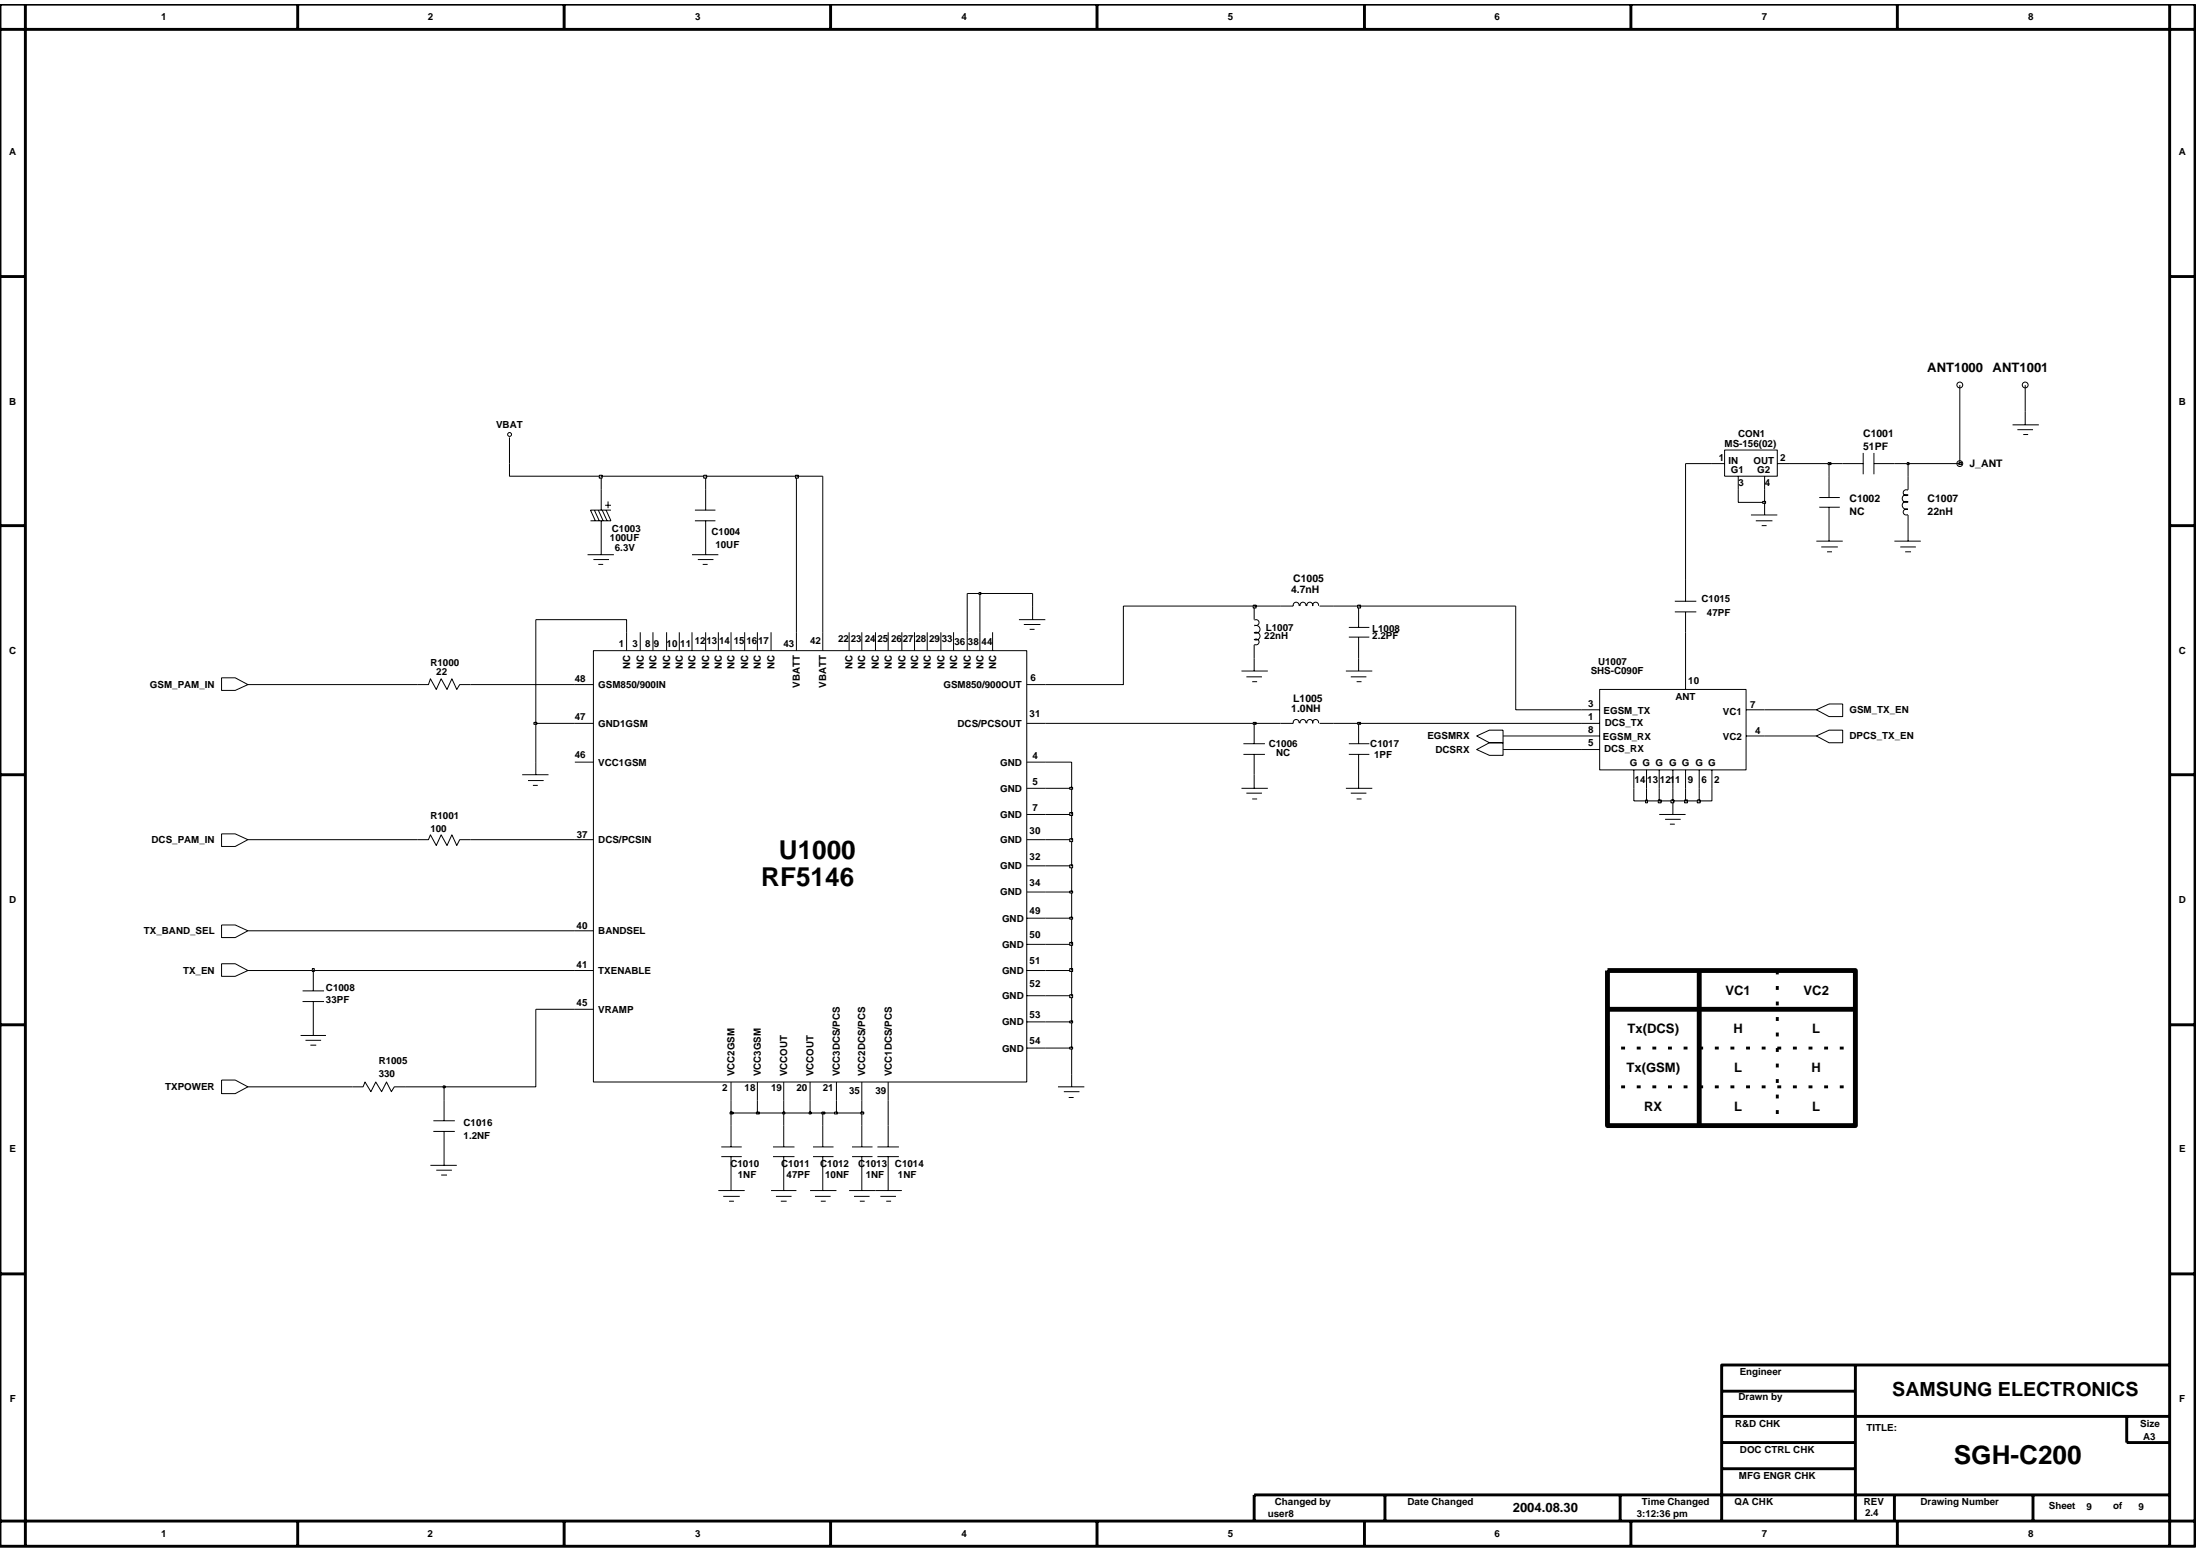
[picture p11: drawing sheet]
<svg xmlns="http://www.w3.org/2000/svg" width="192mm" height="135mm" viewBox="0 0 192 135" stroke-linecap="round" stroke-linejoin="round" font-family="sans-serif">
<g fill="none" stroke="#000" stroke-width=".09">
<path d="M44.4 38.2v2.2M150.4 39.3h4.6v2.2h-4.6zM162.5 39.5v1.9M163.5 39.5v1.9M175.6 37.1h2.3M176 37.5h1.3M176.5 37.9h.4M176.7 35.9v1.2M19.3 59.1h1.2l1.1 .6-1.1 .5h-1.2zM36.4 59.7h1l.1-.5 .6 .9 .4-.9 .5 .9 .4-.9 .4 .9 .3-.4h.9M50.1 59.7h1.7M51.3 48.4h2.3"/>
<path d="M51.8 56.8h37.8v37.6h-37.8zM51.8 48.8h1.3M51.8 44.5l.5 .9M52.2 49.2h.4M52.2 44.5l.4 .9M52.4 42.7v1.8M52.4 45.4v3M52.5 44.5l.5 .9M52.8 44.1h.5M52.9 44.5l.4 .9h-1.8M53 43.7v.6M53.3 44.5h-1.8l.4 .9"/>
<path d="M54.7 55.1v1.7M55.9 55.1v1.7M57 55.1v1.7M58.2 55.1v1.7M59.3 55.1v1.7M60.4 48.4h2.3M60.4 55.1v1.7M60.6 45.4h1.8M60.6 44.5h1.8M60.9 48.8h1.3M61.3 49.2h.4M61.6 42.7v1.8"/>
<path d="M61.6 45.4v3M61.6 55.1v1.7M62.7 55.1v1.7M63.8 55.1v1.7M65 55.1v1.7M66.1 55.1v1.7M67.3 55.1v1.7M69.5 55.1v1.7M71.8 55.1v1.7M74.1 55.1v1.7M75.2 55.1v1.7M76.4 55.1v1.7"/>
<path d="M77.5 55.1v1.7M78.7 55.1v1.7M79.8 55.1v1.7M80.9 55.1v1.7M82.1 55.1v1.7M83.2 55.1v1.7M84.4 55.1v1.7M85.5 55.1v1.7M86.6 55.1v1.7M88.9 54.1h2.3M89.3 54.5h1.5M89.6 59.7h1.6"/>
<path d="M89.8 54.9h.4M90.1 52.9v1.2M108.3 58.5h2.3M108.7 59h1.4M109.2 59.5h.5M109.4 52.9v1.2M109.4 56.2v2.3M109.4 55.2a.34 .34 0 0 1 .5 .3 .34 .34 0 0 1-.5 .3M109.4 54.6a.34 .34 0 0 1 .5 .3 .34 .34 0 0 1-.5 .3M109.4 54.1h.4v.2v.2h-.4M109.4 55.8h.4v.2v.2h-.4M111.7 52.9h1.1"/>
<path d="M113.3 52.8l-.1-.2-.1-.1-.2 .1-.1 .3M113.9 52.8l-.1-.2-.1-.1-.2 .1-.1 .3M115 52.8l-.1-.2-.1-.1-.2 .1-.1 .3-.1-.3-.1-.1-.2 .1-.1 .3M115.1 52.9h1.2M117.4 58.5h2.3M117.7 54.7h1.8M117.7 55.6h1.8M117.8 59h1.4M118.3 59.5h.5M118.5 52.9v1.8M118.5 55.6v2.9M146.1 52.4h1.9"/>
<path d="M146.1 53.4h1.9M147 50.6v1.8M147 53.4v1.7M147 58.5v1.6M149.3 40.4h1.1M151.6 41.5v1.2M152.7 44.9h2.3M153.2 45.4h1.4M153.7 45.8h.4M153.9 41.5v1.2M153.9 43.8v1.1M155 40.4h1.1"/>
<path d="M158.4 47.2h2.3M158.7 44.2h1.8M158.7 43.4h1.8M158.9 47.7h1.4M159.4 48.1h.4M159.6 41.5v1.9M159.6 44.2v3M160.7 40.4h1.8M163.5 40.4h1.8M165.3 47.2h2.3M165.8 47.7h1.3M166.2 48.1h.5"/>
<path d="M166.4 44.5h-.3l-.1 .2 .1 .1 .3 .1M166.4 42.8h-.3l-.1 .2 .1 .2h.3M166.4 41.5v1.2M166.4 44.9v2.3M166.5 43.2a.34 .34 0 0 0-.6 .3 .34 .34 0 0 0 .5 .3M166.5 43.8a.34 .34 0 0 0-.6 .3 .34 .34 0 0 0 .5 .3M19.3 72.7h1.2l1.1 .5-1.1 .6h-1.2zM36.4 73.2h1l.1-.4 .6 .9 .4-.9 .5 .9 .4-.9 .4 .9 .3-.5h.9M45.5 67.6h2.3M46.1 68.1h1.3M46.5 68.5h.4M46.7 66.5v1.1"/>
<path d="M50.1 63.1h1.7M50.1 66.5h1.7M50.1 73.2h1.7M89.6 63.1h1.6M89.6 71h1.6M89.6 66.5h1.6M89.6 68.8h1.6M89.6 73.2h1.6M89.6 75.5h1.6M89.6 77.8h1.6M108.3 68.8h2.3M108.5 64.9h1.8"/>
<path d="M108.5 65.8h1.8M108.7 69.2h1.4M109.2 69.7h.5M109.4 63.1v1.8M109.4 65.8v3M111.7 63.1h1.1M113.3 63.1l-.1-.3h-.1h-.2l-.1 .3M113.9 63.1l-.1-.3h-.1h-.2l-.1 .3M115 63.1l-.1-.3h-.1h-.2l-.1 .3-.1-.3h-.1h-.2l-.1 .3M115.1 63.1h1.2M117.4 68.8h2.3M117.7 64.9h1.8"/>
<path d="M117.7 65.8h1.8M117.8 69.2h1.4M118.3 69.7h.5M118.5 63.1v1.8M118.5 65.8v3M128.8 64.2l1.1-.5h1.2v1.1h-1.2zM128.8 65.4l1.1-.6h1.2v1.1h-1.2zM137.9 61.9h1.6M137.9 63.1h1.6M137.9 64.2h1.6M137.9 65.4h1.6M139.5 60.1h12.8v7.1h-12.8z"/>
<path d="M142.5 67.2v1.6M143.6 67.2v1.6M144.7 67.2v1.6M144.7 71h2.3M145.2 71.5h1.4M145.7 71.9h.4M145.9 67.2v1.6M145.9 69.9v1.1M147 67.2v1.6M148.2 67.2v1.6M149.3 67.2v1.6M152.3 61.9h1.6"/>
<path d="M152.3 64.2h1.6M158.4 61.9l1.2-.5h1.1v1.1h-1.1zM158.4 64.2l1.2-.5h1.1v1.1h-1.1zM19.3 80.7h1.2l1.1 .5-1.1 .6h-1.2zM19.3 84.1h1.2l1.1 .6-1.1 .5h-1.2zM19.3 94.2h1.2l1.1 .6-1.1 .6h-1.2zM26.2 90.3h2.2M26.4 87.4h1.9M26.4 86.4h1.9M26.6 90.7h1.4M27.1 91.2h.5M27.3 84.7v1.7"/>
<path d="M27.3 87.4v2.9M30.7 94.8h1l.1-.4 .6 .8 .4-.8 .5 .8 .4-.8 .4 .8 .3-.4h.9M37.8 98.7h1.9M37.8 97.8h1.9M38.7 96v1.8M38.7 98.7v2.9M50.1 88h1.7M50.1 84.7h1.7M50.1 81.2h1.7M63.8 94.4v1.6M63.8 97.1v2.9M66.1 94.4v1.6"/>
<path d="M68.4 94.4v1.6M68.4 97.1v2.9M70.7 94.4v1.6M71.8 97.1v2.9M73 94.4v1.6M75.2 94.4v1.6M75.2 97.1v2.9M77.5 94.4v5.6M89.6 84.7h1.6M89.6 82.4h1.6M89.6 80.1h1.6M89.6 86.9h1.6"/>
<path d="M89.6 89.1h1.6M89.6 91.4h1.6M92.3 94.8h2.3M92.8 95.2h1.4M93.2 95.7h.5M93.5 93.7v1.1M37.5 101.6h2.3M38.1 102.1h1.3M38.5 102.5h.5M62.7 103.8h2.3M62.9 100.9h1.8M62.9 100h1.8"/>
<path d="M63.1 104.4h1.4M63.6 104.8h.4M63.8 100.9v2.9M67.3 103.8h2.2M67.4 100.9h1.9M67.4 100h1.9M67.7 104.4h1.3M68.1 104.8h.5M68.4 100.9v2.9M70.7 103.8h2.3M70.9 100.9h1.8M70.9 100h1.8"/>
<path d="M71.1 104.4h1.4M71.6 104.8h.4M71.8 100.9v2.9M74.1 103.8h4.6M74.3 100.9h1.8M74.3 100h1.8M74.5 104.4h1.4M75 104.8h.4M75.2 100.9v2.9M76.5 100.9h1.9M76.5 100h1.9M76.8 104.4h1.4"/>
<path d="M77.3 104.8h.4M77.5 100.9v2.9"/>
<circle cx="44.5" cy="37.9" r=".17"/>
<circle cx="171" cy="33.6" r=".25"/>
<circle cx="176.7" cy="33.6" r=".25"/>
<circle cx="171" cy="40.4" r=".25"/>
</g>
<path d="M63.7 97h.2v.2h-.2z" fill-rule="evenodd" fill="#c2c2c2"/>
<path d="M63.7 97h.2v.2h-.2zM63.8 96v1.1h2.3" fill="none" stroke="#000" stroke-width=".09"/>
<path d="M66 97h.2v.2h-.2z" fill-rule="evenodd" fill="#c2c2c2"/>
<path d="M66 97h.2v.2h-.2zM66.1 96v1.1h2.3" fill="none" stroke="#000" stroke-width=".09"/>
<path d="M68.3 97h.1v.2h-.1z" fill-rule="evenodd" fill="#c2c2c2"/>
<path d="M68.3 97h.2v.2h-.2zM68.4 96v1.1h2.3" fill="none" stroke="#000" stroke-width=".09"/>
<path d="M70.6 97h.1v.2h-.1z" fill-rule="evenodd" fill="#c2c2c2"/>
<path d="M70.6 97h.2v.2h-.2zM70.7 96v1.1h1.1" fill="none" stroke="#000" stroke-width=".09"/>
<path d="M71.7 97h.2v.2h-.2z" fill-rule="evenodd" fill="#c2c2c2"/>
<path d="M71.7 97h.2v.2h-.2zM71.8 97.1h1.2" fill="none" stroke="#000" stroke-width=".09"/>
<path d="M72.8 97h.2v.2h-.2z" fill-rule="evenodd" fill="#c2c2c2"/>
<path d="M72.8 97h.2v.2h-.2zM73 96v1.1h2.2" fill="none" stroke="#000" stroke-width=".09"/>
<path d="M75.1 97h.2v.2h-.2z" fill-rule="evenodd" fill="#c2c2c2"/>
<path d="M21.6 94.8h9.1M35.3 94.8h3.4v1.2M75.1 97h.2v.2h-.2zM75.2 96v1.1" fill="none" stroke="#000" stroke-width=".09"/>
<path d="M38.7 94.7h.1v.2h-.1z" fill-rule="evenodd" fill="#c2c2c2"/>
<path d="M38.7 94.7h.1v.2h-.1zM46.7 88v6.8h-8M91.2 91.4h2.3v2.3" fill="none" stroke="#000" stroke-width=".09"/>
<path d="M93.3 91.3h.3v.2h-.3z" fill-rule="evenodd" fill="#c2c2c2"/>
<path d="M91.2 89.1h2.3v2.3M93.3 91.3h.3v.2h-.3z" fill="none" stroke="#000" stroke-width=".09"/>
<path d="M93.3 89h.3v.2h-.3z" fill-rule="evenodd" fill="#c2c2c2"/>
<path d="M46.7 88h3.4M91.2 86.9h2.3v2.2M93.3 89.1h.3v.1h-.3z" fill="none" stroke="#000" stroke-width=".09"/>
<path d="M93.3 86.8h.3v.2h-.3z" fill-rule="evenodd" fill="#c2c2c2"/>
<path d="M21.6 84.7h5.7M93.3 86.8h.3v.2h-.3zM93.5 84.7v2.2" fill="none" stroke="#000" stroke-width=".09"/>
<path d="M27.2 84.5h.2v.2h-.2z" fill-rule="evenodd" fill="#c2c2c2"/>
<path d="M27.2 84.5h.2v.2h-.2zM27.3 84.7h22.8M91.2 84.7h2.3" fill="none" stroke="#000" stroke-width=".09"/>
<path d="M93.3 84.5h.3v.2h-.3z" fill-rule="evenodd" fill="#c2c2c2"/>
<path d="M91.2 82.4h2.3v2.3M93.3 84.5h.3v.2h-.3z" fill="none" stroke="#000" stroke-width=".09"/>
<path d="M93.3 82.2h.3v.2h-.3z" fill-rule="evenodd" fill="#c2c2c2"/>
<path d="M21.6 81.2h28.5M91.2 80.1h2.3v2.3M93.3 82.2h.3v.3h-.3z" fill="none" stroke="#000" stroke-width=".09"/>
<path d="M93.3 80h.3v.2h-.3z" fill-rule="evenodd" fill="#c2c2c2"/>
<path d="M91.2 77.8h2.3v2.3M93.3 80h.3v.2h-.3z" fill="none" stroke="#000" stroke-width=".09"/>
<path d="M93.3 77.7h.3v.2h-.3z" fill-rule="evenodd" fill="#c2c2c2"/>
<path d="M91.2 75.5h2.3v2.3M93.3 77.7h.3v.2h-.3z" fill="none" stroke="#000" stroke-width=".09"/>
<path d="M93.3 75.4h.3v.3h-.3z" fill-rule="evenodd" fill="#c2c2c2"/>
<path d="M21.6 73.2h14.8M41 73.2h9.1M91.2 73.2h2.3v2.3M93.3 75.4h.3v.3h-.3z" fill="none" stroke="#000" stroke-width=".09"/>
<path d="M93.3 73.1h.3v.3h-.3z" fill-rule="evenodd" fill="#c2c2c2"/>
<path d="M91.2 71h2.3v2.2M93.3 73.2h.3v.2h-.3z" fill="none" stroke="#000" stroke-width=".09"/>
<path d="M93.3 70.9h.3v.2h-.3z" fill-rule="evenodd" fill="#c2c2c2"/>
<path d="M93.3 70.9h.3v.2h-.3zM93.5 68.8v2.2M142.5 68.8v1.1h1.1" fill="none" stroke="#000" stroke-width=".09"/>
<path d="M143.5 69.8h.2v.2h-.2z" fill-rule="evenodd" fill="#c2c2c2"/>
<path d="M143.5 69.8h.2v.2h-.2zM143.6 68.8v1.1h1.1" fill="none" stroke="#000" stroke-width=".09"/>
<path d="M144.6 69.8h.3v.2h-.3z" fill-rule="evenodd" fill="#c2c2c2"/>
<path d="M144.7 69.8h.2v.2h-.2zM144.7 68.8v1.1h1.2" fill="none" stroke="#000" stroke-width=".09"/>
<path d="M145.8 69.8h.2v.2h-.2z" fill-rule="evenodd" fill="#c2c2c2"/>
<path d="M145.8 69.8h.2v.2h-.2zM145.9 68.8v1.1h1.1" fill="none" stroke="#000" stroke-width=".09"/>
<path d="M146.9 69.8h.3v.2h-.3z" fill-rule="evenodd" fill="#c2c2c2"/>
<path d="M147 69.8h.2v.2h-.2zM147 68.8v1.1h1.2" fill="none" stroke="#000" stroke-width=".09"/>
<path d="M148.1 69.8h.2v.2h-.2z" fill-rule="evenodd" fill="#c2c2c2"/>
<path d="M91.2 68.8h2.3M148.1 69.8h.2v.2h-.2zM148.2 68.8v1.1h1.1v-1.1" fill="none" stroke="#000" stroke-width=".09"/>
<path d="M93.3 68.7h.3v.1h-.3z" fill-rule="evenodd" fill="#c2c2c2"/>
<path d="M46.7 63.1v3.4M91.2 66.5h2.3v2.3M93.3 68.7h.3v.1h-.3zM131.1 65.4h6.8M131.1 64.2h6.8M153.9 64.2h4.5" fill="none" stroke="#000" stroke-width=".09"/>
<path d="M46.6 63h.2v.2h-.2z" fill-rule="evenodd" fill="#c2c2c2"/>
<path d="M46.7 54.1v9h3.4M46.6 63h.2v.2h-.2zM91.2 63.1h18.2" fill="none" stroke="#000" stroke-width=".09"/>
<path d="M109.3 63h.3v.2h-.3z" fill-rule="evenodd" fill="#c2c2c2"/>
<path d="M109.3 63h.3v.2h-.3zM109.4 63.1h2.3M116.3 63.1h2.2" fill="none" stroke="#000" stroke-width=".09"/>
<path d="M118.4 63h.3v.2h-.3z" fill-rule="evenodd" fill="#c2c2c2"/>
<g fill="none" stroke="#000" stroke-width=".09">
<path d="M21.6 59.7h14.8M41 59.7h9.1M46.7 54.1h8v1M69.5 41.5v13.6M71.8 41.5v13.6M84.4 51.8v3.3M85.5 51.8v3.3M90.1 51.8v1.1M109.4 52.9h-11.4v6.8h-6.8M132.2 52.9v9h5.7M147 55.1v3.4M118.4 63h.3v.2h-.3z"/>
<path d="M118.5 63.1h19.4M153.9 61.9h4.5"/>
</g>
<path d="M109.3 52.8h.3v.2h-.3z" fill-rule="evenodd" fill="#c2c2c2"/>
<path d="M109.3 52.8h.3v.2h-.3zM109.4 52.9h2.3M116.3 52.9h2.2" fill="none" stroke="#000" stroke-width=".09"/>
<path d="M118.4 52.8h.3v.2h-.3z" fill-rule="evenodd" fill="#c2c2c2"/>
<path d="M84.4 51.8h1.1M118.4 52.8h.3v.2h-.3zM118.5 52.9h13.7" fill="none" stroke="#000" stroke-width=".09"/>
<path d="M85.4 51.7h.2v.1h-.2z" fill-rule="evenodd" fill="#c2c2c2"/>
<path d="M85.4 51.7h.2v.2h-.2zM85.5 51.8h4.6M147 40.4v10.2M151.6 42.7v1.1h2.3" fill="none" stroke="#000" stroke-width=".09"/>
<path d="M153.8 43.7h.2v.2h-.2z" fill-rule="evenodd" fill="#c2c2c2"/>
<path d="M44.4 40.4v1.1h8v1.2M61.6 41.5v1.2M153.8 43.7h.2v.2h-.2zM153.9 42.7v1.1" fill="none" stroke="#000" stroke-width=".09"/>
<path d="M52.3 41.4h.2v.3h-.2z" fill-rule="evenodd" fill="#c2c2c2"/>
<path d="M52.3 41.5h.2v.2h-.2zM52.4 41.5h9.2" fill="none" stroke="#000" stroke-width=".09"/>
<path d="M61.4 41.4h.2v.3h-.2z" fill-rule="evenodd" fill="#c2c2c2"/>
<path d="M61.4 41.5h.2v.2h-.2zM61.6 41.5h7.9" fill="none" stroke="#000" stroke-width=".09"/>
<path d="M69.4 41.4h.2v.3h-.2z" fill-rule="evenodd" fill="#c2c2c2"/>
<path d="M69.4 41.5h.2v.2h-.2zM69.5 41.5h2.3M147 40.4h2.3M156.1 40.4h3.5v1.1M166.4 40.4v1.1" fill="none" stroke="#000" stroke-width=".09"/>
<path d="M159.5 40.3h.2v.2h-.2z" fill-rule="evenodd" fill="#c2c2c2"/>
<path d="M159.5 40.4h.2v.1h-.2zM159.6 40.4h1.1M165.3 40.4h1.1" fill="none" stroke="#000" stroke-width=".09"/>
<path d="M166.4 40.3h.1v.2h-.1z" fill-rule="evenodd" fill="#c2c2c2"/>
<path d="M166.4 40.4h.1v.1h-.1zM166.4 40.4h4.6" fill="none" stroke="#000" stroke-width=".09"/>
<path d="M170.9 40.3h.2v.2h-.2z" fill-rule="evenodd" fill="#c2c2c2"/>
<path d="M171 33.6v6.8M176.7 33.6v2.3M170.9 40.4h.2v.1h-.2z" fill="none" stroke="#000" stroke-width=".09"/>
<g fill="none" stroke="#000" stroke-width=".25">
<path d="M0 .4h191.5v134.5h-191.5zM0 2.6h191.5M2.2 .4v134.5M26 .4v2.2M49.2 .4v2.2M72.5 .4v2.2M95.7 .4v2.2M119 .4v2.2M142.3 .4v2.2M165.5 .4v2.2M189.3 .4v134.5M0 24.1h2.2"/>
<path d="M189.3 24.1h2.2M0 45.8h2.2M189.3 45.8h2.2M0 67.6h2.2M189.3 67.6h2.2M0 89.4h2.2M140.2 91.4h.2M140.2 94.8h.2M141.4 91.4h.4M141.4 94.8h.4M142.8 91.4h.3M142.8 94.8h.3"/>
<path d="M144.1 91.4h.4M144.1 94.8h.4M145.5 91.4h.3M145.5 94.8h.3M146.9 91.4h.3M146.9 94.8h.3M148.2 91.4h.4M148.2 94.8h.4M149.6 91.4h.3M149.6 94.8h.3M151 91.4h.3M151 94.8h.3"/>
<path d="M152.3 91.4h.4M152.3 94.8h.4M153.7 91.4h.3M153.7 94.8h.3M155 94.8h.4M155 84.7v.3M155 86v.3M155 87.4v.3M155 88.7v.4M155 90.1v.3M155 92.8v.3M155 94.1v.4"/>
<path d="M155 95.5v.3M155 96.8v.4M155.4 91.4h-.4v.4M156.4 91.4h.3M156.4 94.8h.3M157.8 91.4h.3M157.8 94.8h.3M159.1 91.4h.4M159.1 94.8h.4M160.5 91.4h.3M160.5 94.8h.3M189.3 89.4h2.2"/>
<path d="M0 111.1h2.2M161.8 119.1v13.6M189.3 119.1h-39.1v13.6M189.3 111.1h2.2M0 132.7h191.5M26 132.7v2.2M49.2 132.7v2.2M72.5 132.7v2.2M95.7 132.7v2.2M119 132.7v2.2M120.8 130.4v2.3M141.3 130.4v2.3"/>
<path d="M142.3 132.7v2.2M150.2 121.3h11.6M150.2 123.5h39.1M150.2 125.8h11.6M150.2 128.1h11.6M165.3 130.4v2.3M165.5 132.7v2.2M177.3 130.4v2.3M185.5 123.5v2.3h3.8M189.3 130.4h-79.9v2.3"/>
</g>
<path d="M140.2 84.7h21.6v13.5h-21.6zM140.2 88h21.6M148.2 84.7v13.5" fill="none" stroke="#000" stroke-width=".42"/>
<g font-size="2.3">
<text x="66.4" y="77.3">RF5146</text>
<text x="67.9" y="74.9">U1000</text>
<text x="170.4" y="127.7">SGH-C200</text>
</g>
<text font-size="1.7" x="165.1" y="121.8">SAMSUNG ELECTRONICS</text>
<g font-size="1.1">
<text x="168.1" y="32.5">ANT1000</text>
<text x="173.8" y="32.5">ANT1001</text>
<text x="150.5" y="86.8">VC1</text>
<text x="157.3" y="86.8">VC2</text>
<text x="141.9" y="93.5">Tx(GSM)</text>
<text x="142" y="90.1">Tx(DCS)</text>
<text x="151.2" y="90.1">H</text>
<text x="151.3" y="93.5">L</text>
<text x="158" y="93.5">H</text>
<text x="158.1" y="90.1">L</text>
<text x="143.4" y="96.9">RX</text>
<text x="151.3" y="96.9">L</text>
<text x="158.1" y="96.9">L</text>
<text x="132" y="131.9">2004.08.30</text>
</g>
<g font-size=".9">
<text x="162.5" y="39.2">51PF</text>
<text x="162.5" y="38.1">C1001</text>
<text x="171.8" y="40.8">J_ANT</text>
<text x="161.3" y="44.9">NC</text>
<text x="161.3" y="43.8">C1002</text>
<text x="168.1" y="43.8">C1007</text>
<text x="168.1" y="44.9">22nH</text>
<text x="112.6" y="51.8">4.7nH</text>
<text x="112.8" y="50.7">C1005</text>
<text x="55" y="58.4" transform="rotate(-90 55 58.4)">NC</text>
<text x="56.2" y="58.4" transform="rotate(-90 56.2 58.4)">NC</text>
<text x="57.3" y="58.4" transform="rotate(-90 57.3 58.4)">NC</text>
<text x="58.5" y="58.4" transform="rotate(-90 58.5 58.4)">NC</text>
<text x="59.6" y="58.4" transform="rotate(-90 59.6 58.4)">NC</text>
<text x="60.7" y="58.4" transform="rotate(-90 60.7 58.4)">NC</text>
<text x="61.9" y="58.4" transform="rotate(-90 61.9 58.4)">NC</text>
<text x="63" y="58.4" transform="rotate(-90 63 58.4)">NC</text>
<text x="64.1" y="58.4" transform="rotate(-90 64.1 58.4)">NC</text>
<text x="65.3" y="58.4" transform="rotate(-90 65.3 58.4)">NC</text>
<text x="66.4" y="58.4" transform="rotate(-90 66.4 58.4)">NC</text>
<text x="67.6" y="58.4" transform="rotate(-90 67.6 58.4)">NC</text>
<text x="69.8" y="60" transform="rotate(-90 69.8 60)">VBATT</text>
<text x="72.1" y="60" transform="rotate(-90 72.1 60)">VBATT</text>
<text x="74.4" y="58.4" transform="rotate(-90 74.4 58.4)">NC</text>
<text x="75.5" y="58.4" transform="rotate(-90 75.5 58.4)">NC</text>
<text x="76.7" y="58.4" transform="rotate(-90 76.7 58.4)">NC</text>
<text x="77.8" y="58.4" transform="rotate(-90 77.8 58.4)">NC</text>
<text x="79" y="58.4" transform="rotate(-90 79 58.4)">NC</text>
<text x="80.1" y="58.4" transform="rotate(-90 80.1 58.4)">NC</text>
<text x="81.2" y="58.4" transform="rotate(-90 81.2 58.4)">NC</text>
<text x="82.4" y="58.4" transform="rotate(-90 82.4 58.4)">NC</text>
<text x="83.5" y="58.4" transform="rotate(-90 83.5 58.4)">NC</text>
<text x="84.7" y="58.4" transform="rotate(-90 84.7 58.4)">NC</text>
<text x="85.8" y="58.4" transform="rotate(-90 85.8 58.4)">NC</text>
<text x="86.9" y="58.4" transform="rotate(-90 86.9 58.4)">NC</text>
<text x="112.6" y="62.1">1.0NH</text>
<text x="112.8" y="61.2">L1005</text>
<text x="64.1" y="93.9" transform="rotate(-90 64.1 93.9)">VCC2GSM</text>
<text x="66.4" y="93.9" transform="rotate(-90 66.4 93.9)">VCC3GSM</text>
<text x="68.7" y="93.9" transform="rotate(-90 68.7 93.9)">VCCOUT</text>
<text x="71" y="93.9" transform="rotate(-90 71 93.9)">VCCOUT</text>
<text x="73.3" y="93.9" transform="rotate(-90 73.3 93.9)">VCC3DCS/PCS</text>
<text x="75.5" y="93.9" transform="rotate(-90 75.5 93.9)">VCC2DCS/PCS</text>
<text x="77.8" y="93.9" transform="rotate(-90 77.8 93.9)">VCC1DCS/PCS</text>
</g>
<g font-size=".8">
<text x="14.1" y="1.8">1</text>
<text x="37.3" y="1.8">2</text>
<text x="60.6" y="1.8">3</text>
<text x="83.9" y="1.8">4</text>
<text x="107.1" y="1.8">5</text>
<text x="130.4" y="1.8">6</text>
<text x="153.7" y="1.8">7</text>
<text x="176.9" y="1.8">8</text>
<text x=".8" y="13.5">A</text>
<text x="190.1" y="13.5">A</text>
<text x=".8" y="35.3">B</text>
<text x="190.1" y="35.3">B</text>
<text x="43.3" y="37.4">VBAT</text>
<text x="149.9" y="40.2">1</text>
<text x="150.4" y="39">MS-156(02)</text>
<text x="150.8" y="40.5">IN</text>
<text x="151" y="41.3">G1</text>
<text x="151.6" y="38.1">CON1</text>
<text x="153" y="40.5">OUT</text>
<text x="153.3" y="41.3">G2</text>
<text x="155.3" y="40.2">2</text>
<text x="53.2" y="47.2">100UF</text>
<text x="53.4" y="46.4">C1003</text>
<text x="62.1" y="46.7">C1004</text>
<text x="62.4" y="47.8">10UF</text>
<text x="151.7" y="42.4">3</text>
<text x="154" y="42.4">4</text>
<text x="53.6" y="48">6.3V</text>
<text x="148.4" y="52.5">C1015</text>
<text x="148.9" y="53.7">47PF</text>
<text x=".8" y="57.1">C</text>
<text x="37.5" y="58.1">R1000</text>
<text x="38.1" y="58.9">22</text>
<text x="50.1" y="59.5">48</text>
<text x="54" y="56.4">1</text>
<text x="55.2" y="56.4">3</text>
<text x="56.3" y="56.4">8</text>
<text x="57" y="56.4">9</text>
<text x="58.1" y="56.4">10</text>
<text x="59.3" y="56.4">11</text>
<text x="60.6" y="56.2">1213</text>
<text x="62.7" y="56.2">14</text>
<text x="64" y="56.2">15</text>
<text x="65.1" y="56.2">1617</text>
<text x="68.3" y="56.4">43</text>
<text x="70.7" y="56.2">42</text>
<text x="73.1" y="56">22</text>
<text x="74.2" y="56">23</text>
<text x="75.4" y="56">24 25</text>
<text x="77.7" y="56">2627</text>
<text x="79.9" y="56">28</text>
<text x="81" y="56">29</text>
<text x="82.2" y="56">33</text>
<text x="83.2" y="56.2">36</text>
<text x="84.4" y="56.2">38</text>
<text x="85.6" y="56.2">44</text>
<text x="89.9" y="59.4">6</text>
<text x="110.3" y="55.8">22nH</text>
<text x="110.4" y="55.1">L1007</text>
<text x="119.7" y="55.1">L1008</text>
<text x="119.7" y="55.8">2.2PF</text>
<text x="138.8" y="58.8">SHS-C090F</text>
<text x="139.4" y="58">U1007</text>
<text x="147.3" y="59.7">10</text>
<text x="190.1" y="57.1">C</text>
<text x="13.1" y="60">GSM_PAM_IN</text>
<text x="50.1" y="62.8">47</text>
<text x="52.2" y="60">GSM850/900IN</text>
<text x="52.2" y="63.4">GND1GSM</text>
<text x="82.3" y="60">GSM850/900OUT</text>
<text x="83.5" y="63.4">DCS/PCSOUT</text>
<text x="89.8" y="62.5">31</text>
<text x="110.7" y="65.2">C1006</text>
<text x="111.3" y="66">NC</text>
<text x="119.5" y="65.2">C1017</text>
<text x="124.5" y="64.5">EGSMRX</text>
<text x="125.2" y="65.7">DCSRX</text>
<text x="138.6" y="63.9">8</text>
<text x="138.6" y="61.7">3</text>
<text x="138.6" y="65">5</text>
<text x="138.6" y="62.8">1</text>
<text x="139.8" y="64.5">EGSM_RX</text>
<text x="139.9" y="62.2">EGSM_TX</text>
<text x="139.9" y="65.6">DCS_RX</text>
<text x="140" y="63.3">DCS_TX</text>
<text x="146.2" y="61.1">ANT</text>
<text x="150.3" y="62.3">VC1</text>
<text x="150.3" y="64.5">VC2</text>
<text x="152.7" y="61.7">7</text>
<text x="153.1" y="64">4</text>
<text x="161.3" y="62.2">GSM_TX_EN</text>
<text x="161.3" y="64.5">DPCS_TX_EN</text>
<text x="37.5" y="71.5">R1001</text>
<text x="50.1" y="66.1">46</text>
<text x="52.2" y="66.8">VCC1GSM</text>
<text x="87.2" y="66.8">GND</text>
<text x="87.2" y="69.1">GND</text>
<text x="87.2" y="71.3">GND</text>
<text x="90.1" y="66.2">4</text>
<text x="90.1" y="68.5">5</text>
<text x="90.1" y="70.8">7</text>
<text x="119.9" y="66.1">1PF</text>
<text x="142.2" y="66.8">G G G G G G G</text>
<text x="142.6" y="68.3">14</text>
<text x="143.7" y="68.3">13</text>
<text x="144.8" y="68.3">1211</text>
<text x="147.2" y="68.3">9</text>
<text x="148.4" y="68.3">6</text>
<text x="149.5" y="68.3">2</text>
<text x="13.2" y="73.5">DCS_PAM_IN</text>
<text x="37.5" y="72.6">100</text>
<text x="50.3" y="73.1">37</text>
<text x="52.2" y="73.5">DCS/PCSIN</text>
<text x="87.2" y="73.5">GND</text>
<text x="87.2" y="75.8">GND</text>
<text x="89.8" y="72.7">30</text>
<text x="89.8" y="75">32</text>
<text x="89.8" y="77.3">34</text>
<text x=".8" y="78.8">D</text>
<text x="12.6" y="81.5">TX_BAND_SEL</text>
<text x="50.3" y="81">40</text>
<text x="52.2" y="81.5">BANDSEL</text>
<text x="87.2" y="78.1">GND</text>
<text x="87.4" y="80.4">GND</text>
<text x="87.4" y="82.7">GND</text>
<text x="89.8" y="79.7">49</text>
<text x="89.8" y="81.8">50</text>
<text x="190.1" y="78.8">D</text>
<text x="16" y="85">TX_EN</text>
<text x="28.4" y="86.4">C1008</text>
<text x="28.4" y="87.5">33PF</text>
<text x="50.3" y="87.8">45</text>
<text x="50.3" y="84.4">41</text>
<text x="52.2" y="88.3">VRAMP</text>
<text x="52.2" y="85">TXENABLE</text>
<text x="87.4" y="85">GND</text>
<text x="87.4" y="87.2">GND</text>
<text x="87.4" y="89.4">GND</text>
<text x="89.8" y="84.1">51</text>
<text x="89.8" y="86.1">52</text>
<text x="89.8" y="88.8">53</text>
<text x="14.4" y="95.1">TXPOWER</text>
<text x="33" y="93.9">330</text>
<text x="33" y="92.8">R1005</text>
<text x="63" y="95.2">2</text>
<text x="65" y="95.2">18</text>
<text x="67.3" y="95.2">19</text>
<text x="69.5" y="95.2">20</text>
<text x="71.8" y="95.2">21</text>
<text x="74.1" y="95.4">35</text>
<text x="76.4" y="95.4">39</text>
<text x="87.4" y="91.7">GND</text>
<text x="89.8" y="91.1">54</text>
<text x=".8" y="100.5">E</text>
<text x="40.4" y="98.2">C1016</text>
<text x="40.4" y="99.4">1.2NF</text>
<text x="63.7" y="101.8">C1010</text>
<text x="68.1" y="101.8">C1011</text>
<text x="71.5" y="101.8">C1012</text>
<text x="74.9" y="101.8">C1013</text>
<text x="78.1" y="101.8">C1014</text>
<text x="190.1" y="100.5">E</text>
<text x="64.4" y="102.7">1NF</text>
<text x="68.6" y="102.7">47PF</text>
<text x="72" y="102.7">10NF</text>
<text x="75.5" y="102.7">1NF</text>
<text x="78.3" y="102.7">1NF</text>
<text x="151.8" y="120">Engineer</text>
<text x=".8" y="122.3">F</text>
<text x="151.4" y="124.4">R&amp;D CHK</text>
<text x="151.7" y="122.2">Drawn by</text>
<text x="162.8" y="124.8">TITLE:</text>
<text x="186.7" y="124.4">Size</text>
<text x="187" y="125.6">A3</text>
<text x="190.1" y="122.3">F</text>
<text x="111.2" y="131.3">Changed by</text>
<text x="122.8" y="131.3">Date Changed</text>
<text x="143.2" y="131.3">Time Changed</text>
<text x="151.3" y="131.3">QA CHK</text>
<text x="151.7" y="129">MFG ENGR CHK</text>
<text x="151.8" y="126.7">DOC CTRL CHK</text>
<text x="162.6" y="131.3">REV</text>
<text x="167.5" y="131.3">Drawing Number</text>
<text x="178.7" y="131.6">Sheet</text>
<text x="182" y="131.7">9</text>
<text x="184.3" y="131.6">of</text>
<text x="186.5" y="131.7">9</text>
<text x="14.1" y="134.1">1</text>
<text x="37.3" y="134.1">2</text>
<text x="60.6" y="134.1">3</text>
<text x="83.9" y="134.1">4</text>
<text x="107.1" y="134.1">5</text>
<text x="110.6" y="132.3">user8</text>
<text x="130.4" y="134.1">6</text>
<text x="142.8" y="132.3">3:12:36 pm</text>
<text x="153.7" y="134.1">7</text>
<text x="162.7" y="132.2">2.4</text>
<text x="176.9" y="134.1">8</text>
</g>
</svg>
